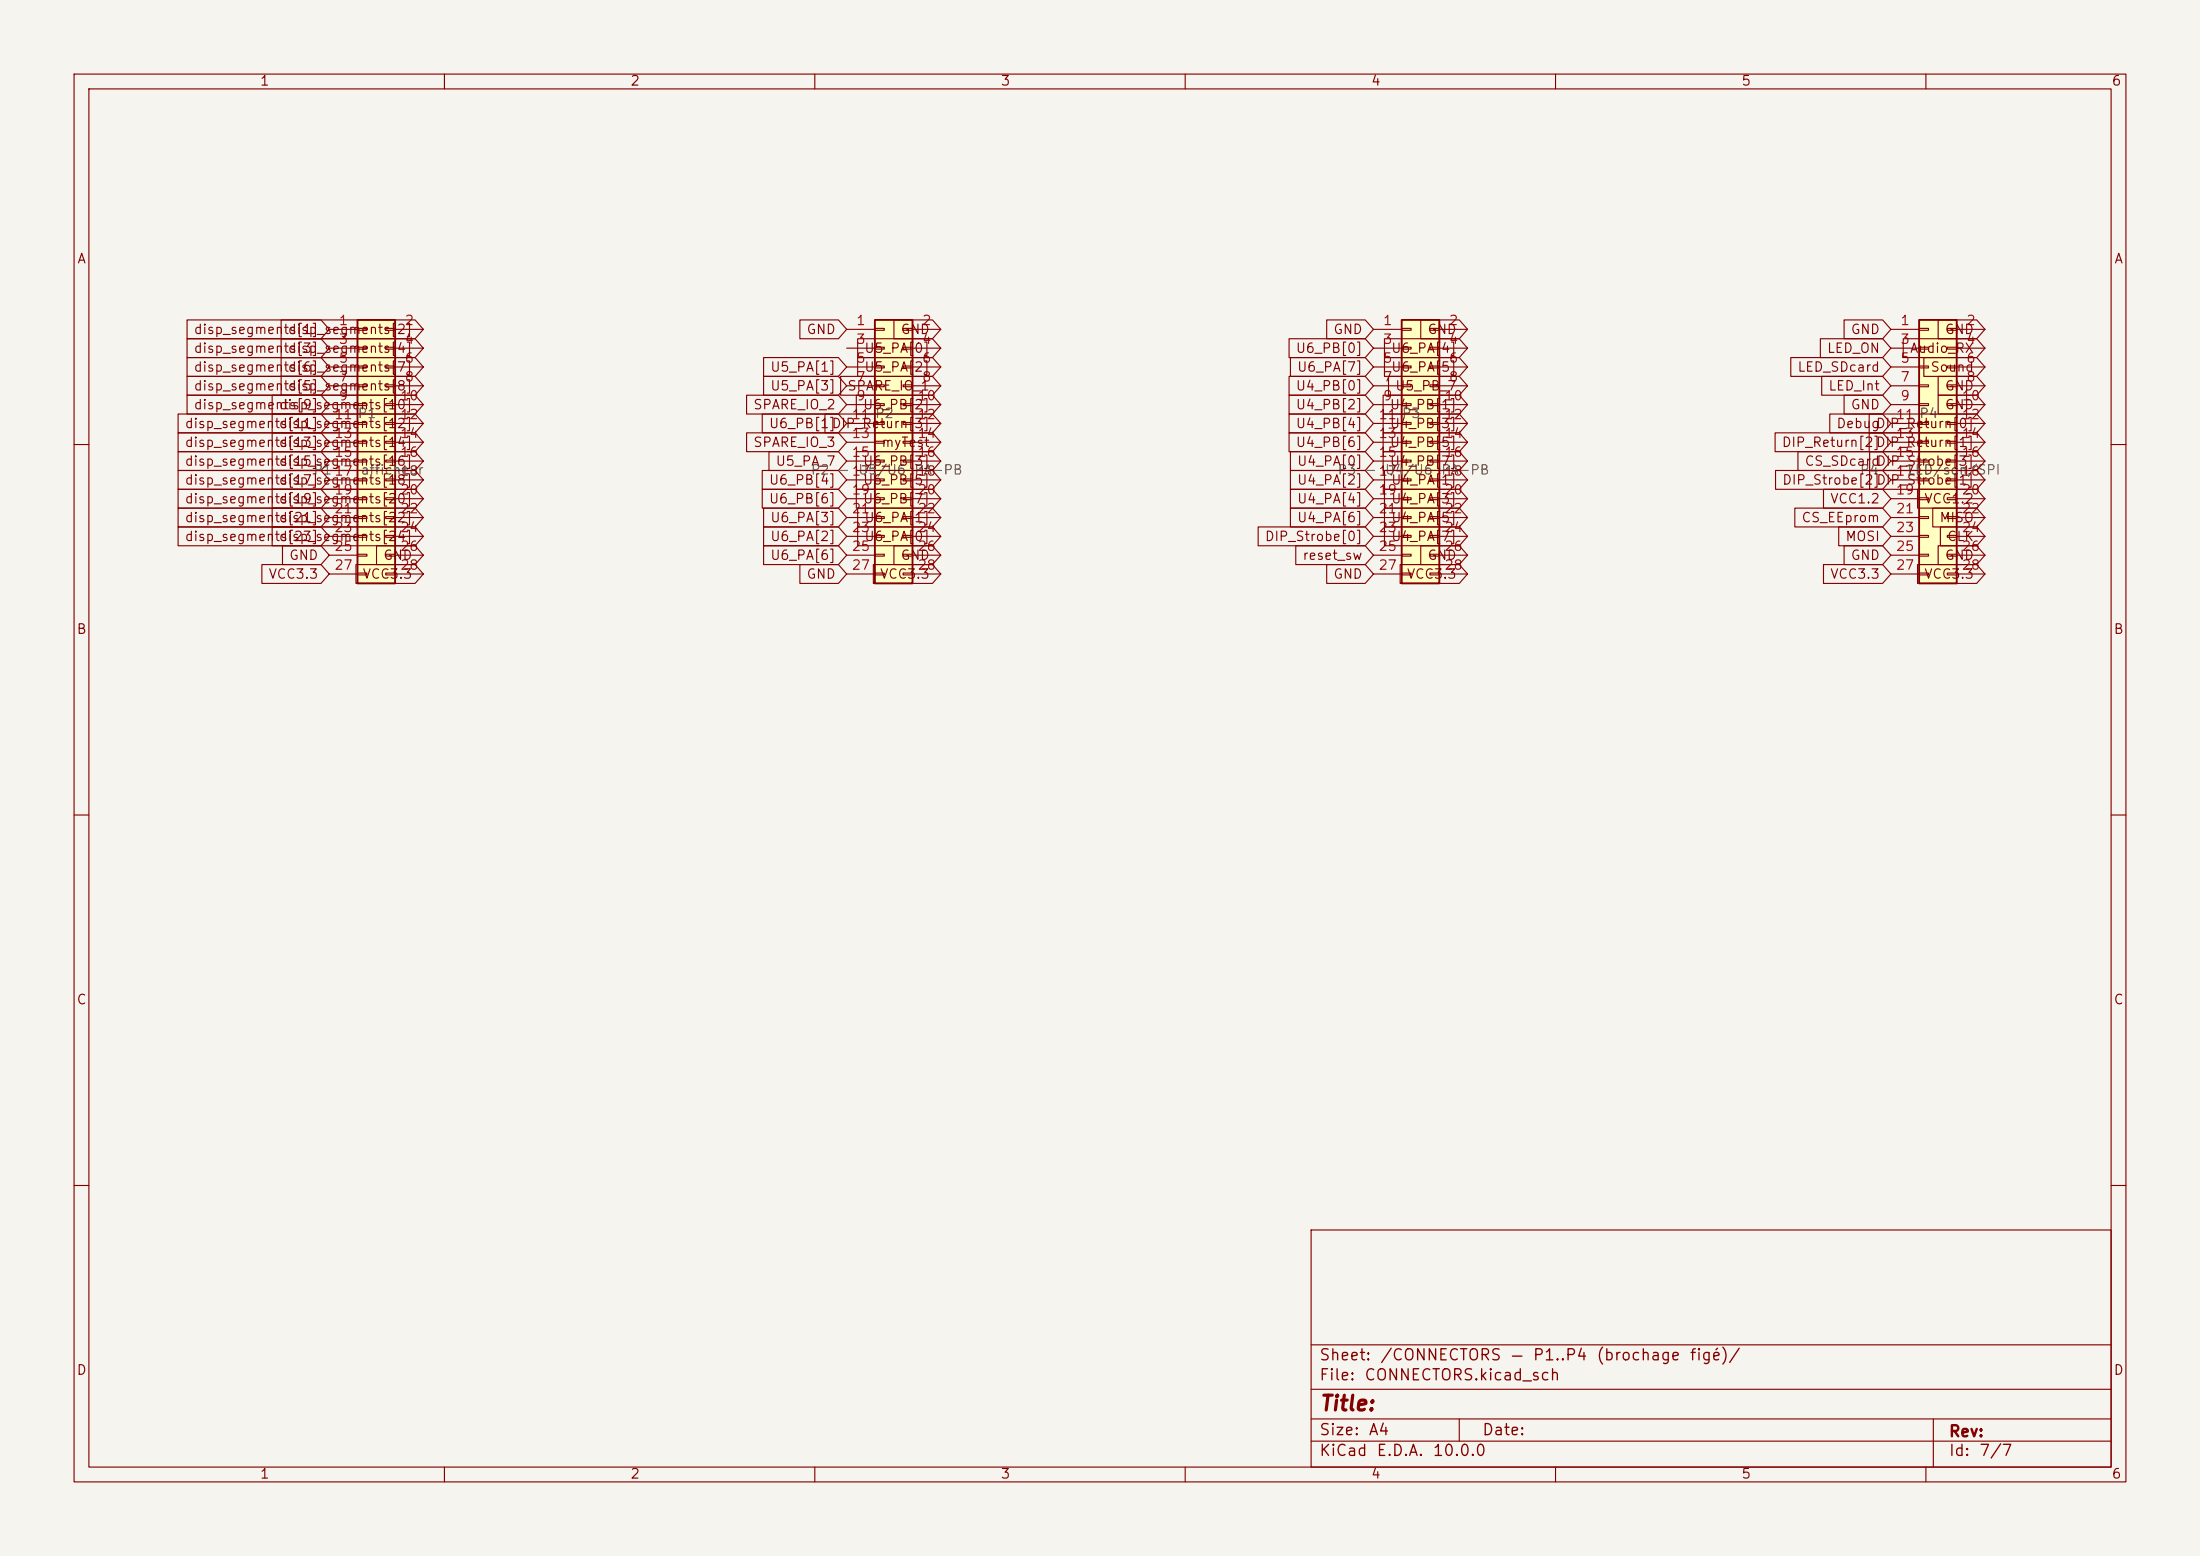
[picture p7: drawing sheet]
<svg xmlns="http://www.w3.org/2000/svg" width="297mm" height="210mm" viewBox="0 0 297 210" stroke-linecap="round" stroke-linejoin="round" font-family="sans-serif">
<path d="M0 0h297v210h-297z" fill="#f5f4ef" stroke="#f5f4ef" stroke-width=".14"/>
<g fill="none" stroke="#840000" stroke-width=".15">
<path d="M10 10h277v190h-277zM12 12h273v186h-273zM60 10v2M110 10v2M160 10v2M210 10v2M260 10v2M10 60h2M285 60h2M10 110h2M285 110h2M10 160h2"/>
<path d="M177 166h108v32h-108zM285 160h2M60 198v2M110 198v2M160 198v2M177 194.5h108M177 191.5h108M177 187.5h108M177 181.5h108M197 191.5v3M210 198v2M260 198v2"/>
<path d="M261 191.5v6.5"/>
</g>
<path d="M189.2 43.2h5.1v35.5h-5.1z" fill="#ffffc2"/>
<path d="M189.2 43.2h5.1v35.5h-5.1z" fill="none" stroke="#840000" stroke-width=".25"/>
<g fill="none" stroke="#840000" stroke-width=".15">
<path d="M185.4 44.5h3.8M185.4 47h3.8M185.4 49.5h3.8M185.4 52.1h3.8M185.4 54.6h3.8M185.4 57.2h3.8M185.4 59.7h3.8M189.2 44.3h1.3v.3h-1.3zM189.2 46.9h1.3v.2h-1.3zM189.2 49.4h1.3v.3h-1.3zM189.2 51.9h1.3v.3h-1.3zM189.2 54.5h1.3v.2h-1.3z"/>
<path d="M189.2 57h1.3v.3h-1.3zM189.2 59.6h1.3v.2h-1.3zM193 44.3h1.3v.3h-1.3zM193 46.9h1.3v.2h-1.3zM193 49.4h1.3v.3h-1.3zM193 51.9h1.3v.3h-1.3zM193 54.5h1.3v.2h-1.3zM193 57h1.3v.3h-1.3zM193 59.6h1.3v.2h-1.3zM194.3 44.5h3.8M194.3 47h3.8M194.3 49.5h3.8"/>
<path d="M194.3 52.1h3.8M194.3 54.6h3.8M194.3 57.2h3.8M194.3 59.7h3.8M185.4 62.2h3.8M185.4 64.8h3.8M185.4 67.3h3.8M185.4 69.9h3.8M185.4 72.4h3.8M185.4 74.9h3.8M185.4 77.5h3.8M189.2 62.1h1.3v.3h-1.3z"/>
<path d="M189.2 64.6h1.3v.3h-1.3zM189.2 67.2h1.3v.2h-1.3zM189.2 69.7h1.3v.3h-1.3zM189.2 72.3h1.3v.2h-1.3zM189.2 74.8h1.3v.3h-1.3zM189.2 77.3h1.3v.3h-1.3zM193 62.1h1.3v.3h-1.3zM193 64.6h1.3v.3h-1.3zM193 67.2h1.3v.2h-1.3zM193 69.7h1.3v.3h-1.3zM193 72.3h1.3v.2h-1.3zM193 74.8h1.3v.3h-1.3z"/>
<path d="M193 77.3h1.3v.3h-1.3zM194.3 62.2h3.8M194.3 64.8h3.8M194.3 67.3h3.8M194.3 69.9h3.8M194.3 72.4h3.8M194.3 74.9h3.8M194.3 77.5h3.8"/>
</g>
<path d="M259.1 43.2h5.1v35.5h-5.1z" fill="#ffffc2"/>
<path d="M259.1 43.2h5.1v35.5h-5.1z" fill="none" stroke="#840000" stroke-width=".25"/>
<g fill="none" stroke="#840000" stroke-width=".15">
<path d="M255.3 44.5h3.8M255.3 47h3.8M255.3 49.5h3.8M255.3 52.1h3.8M255.3 54.6h3.8M255.3 57.2h3.8M255.3 59.7h3.8M259.1 44.3h1.2v.3h-1.2zM259.1 46.9h1.2v.2h-1.2zM259.1 49.4h1.2v.3h-1.2zM259.1 51.9h1.2v.3h-1.2zM259.1 54.5h1.2v.2h-1.2z"/>
<path d="M259.1 57h1.2v.3h-1.2zM259.1 59.6h1.2v.2h-1.2zM262.9 44.3h1.3v.3h-1.3zM262.9 46.9h1.3v.2h-1.3zM262.9 49.4h1.3v.3h-1.3zM262.9 51.9h1.3v.3h-1.3zM262.9 54.5h1.3v.2h-1.3zM262.9 57h1.3v.3h-1.3zM262.9 59.6h1.3v.2h-1.3zM264.2 44.5h3.8M264.2 47h3.8M264.2 49.5h3.8"/>
<path d="M264.2 52.1h3.8M264.2 54.6h3.8M264.2 57.2h3.8M264.2 59.7h3.8M255.3 62.2h3.8M255.3 64.8h3.8M255.3 67.3h3.8M255.3 69.9h3.8M255.3 72.4h3.8M255.3 74.9h3.8M255.3 77.5h3.8M259.1 62.1h1.2v.3h-1.2z"/>
<path d="M259.1 64.6h1.2v.3h-1.2zM259.1 67.2h1.2v.2h-1.2zM259.1 69.7h1.2v.3h-1.2zM259.1 72.3h1.2v.2h-1.2zM259.1 74.8h1.2v.3h-1.2zM259.1 77.3h1.2v.3h-1.2zM262.9 62.1h1.3v.3h-1.3zM262.9 64.6h1.3v.3h-1.3zM262.9 67.2h1.3v.2h-1.3zM262.9 69.7h1.3v.3h-1.3zM262.9 72.3h1.3v.2h-1.3zM262.9 74.8h1.3v.3h-1.3z"/>
<path d="M262.9 77.3h1.3v.3h-1.3zM264.2 62.2h3.8M264.2 64.8h3.8M264.2 67.3h3.8M264.2 69.9h3.8M264.2 72.4h3.8M264.2 74.9h3.8M264.2 77.5h3.8"/>
</g>
<path d="M48.3 43.2h5v35.5h-5z" fill="#ffffc2"/>
<path d="M48.3 43.2h5v35.5h-5z" fill="none" stroke="#840000" stroke-width=".25"/>
<g fill="none" stroke="#840000" stroke-width=".15">
<path d="M44.4 44.5h3.9M44.4 47h3.9M44.4 49.5h3.9M44.4 52.1h3.9M44.4 54.6h3.9M44.4 57.2h3.9M44.4 59.7h3.9M48.3 44.3h1.2v.3h-1.2zM48.3 46.9h1.2v.2h-1.2zM48.3 49.4h1.2v.3h-1.2zM48.3 51.9h1.2v.3h-1.2zM48.3 54.5h1.2v.2h-1.2z"/>
<path d="M48.3 57h1.2v.3h-1.2zM48.3 59.6h1.2v.2h-1.2zM52.1 44.3h1.2v.3h-1.2zM52.1 46.9h1.2v.2h-1.2zM52.1 49.4h1.2v.3h-1.2zM52.1 51.9h1.2v.3h-1.2zM52.1 54.5h1.2v.2h-1.2zM52.1 57h1.2v.3h-1.2zM52.1 59.6h1.2v.2h-1.2zM53.3 44.5h3.8M53.3 47h3.8M53.3 49.5h3.8"/>
<path d="M53.3 52.1h3.8M53.3 54.6h3.8M53.3 57.2h3.8M53.3 59.7h3.8M44.4 62.2h3.9M44.4 64.8h3.9M44.4 67.3h3.9M44.4 69.9h3.9M44.4 72.4h3.9M44.4 74.9h3.9M44.4 77.5h3.9M48.3 62.1h1.2v.3h-1.2z"/>
<path d="M48.3 64.6h1.2v.3h-1.2zM48.3 67.2h1.2v.2h-1.2zM48.3 69.7h1.2v.3h-1.2zM48.3 72.3h1.2v.2h-1.2zM48.3 74.8h1.2v.3h-1.2zM48.3 77.3h1.2v.3h-1.2zM52.1 62.1h1.2v.3h-1.2zM52.1 64.6h1.2v.3h-1.2zM52.1 67.2h1.2v.2h-1.2zM52.1 69.7h1.2v.3h-1.2zM52.1 72.3h1.2v.2h-1.2zM52.1 74.8h1.2v.3h-1.2z"/>
<path d="M52.1 77.3h1.2v.3h-1.2zM53.3 62.2h3.8M53.3 64.8h3.8M53.3 67.3h3.8M53.3 69.9h3.8M53.3 72.4h3.8M53.3 74.9h3.8M53.3 77.5h3.8"/>
</g>
<path d="M118.1 43.2h5.1v35.5h-5.1z" fill="#ffffc2"/>
<path d="M118.1 43.2h5.1v35.5h-5.1z" fill="none" stroke="#840000" stroke-width=".25"/>
<g fill="none" stroke="#840000" stroke-width=".15">
<path d="M24 58.4h19.3l1.1 1.3-1.1 1.3h-19.3zM24 55.9h19.3l1.1 1.3-1.1 1.2h-19.3zM25.3 50.8h18l1.1 1.3-1.1 1.2h-18zM25.3 45.7h18l1.1 1.3-1.1 1.3h-18zM25.3 53.3h18l1.1 1.3-1.1 1.3h-18zM25.3 48.3h18l1.1 1.2-1.1 1.3h-18zM25.3 43.2h18l1.1 1.3-1.1 1.2h-18zM36.7 58.4h19.3l1.1 1.3-1.1 1.3h-19.3zM36.7 53.3h19.3l1.1 1.3-1.1 1.3h-19.3zM36.7 55.9h19.3l1.1 1.3-1.1 1.2h-19.3zM38 50.8h18l1.1 1.3-1.1 1.2h-18zM38 45.7h18l1.1 1.3-1.1 1.3h-18z"/>
<path d="M38 48.3h18l1.1 1.2-1.1 1.3h-18zM38 43.2h18l1.1 1.3-1.1 1.2h-18zM100.8 53.3h12.4l1.1 1.3-1.1 1.3h-12.4zM100.8 58.4h12.4l1.1 1.3-1.1 1.3h-12.4zM102.9 55.9h10.3l1.1 1.3-1.1 1.2h-10.3zM103.1 50.8h10.1l1.1 1.3-1.1 1.2h-10.1zM103.1 48.3h10.1l1.1 1.2-1.1 1.3h-10.1zM108 43.2h5.2l1.1 1.3-1.1 1.2h-5.2zM111.4 55.9h14.5l1.1 1.3-1.1 1.2h-14.5zM113.5 50.8h12.4l1.1 1.3-1.1 1.2h-12.4zM114.3 44.5h3.8M114.3 47h3.8"/>
<path d="M114.3 49.5h3.8M114.3 52.1h3.8M114.3 54.6h3.8M114.3 57.2h3.8M114.3 59.7h3.8M115.6 53.3h10.3l1.1 1.3-1.1 1.3h-10.3zM115.8 48.3h10.1l1.1 1.2-1.1 1.3h-10.1zM115.8 45.7h10.1l1.1 1.3-1.1 1.3h-10.1zM118.1 58.4h7.8l1.1 1.3-1.1 1.3h-7.8zM118.1 44.3h1.3v.3h-1.3zM118.1 46.9h1.3v.2h-1.3zM118.1 49.4h1.3v.3h-1.3z"/>
<path d="M118.1 51.9h1.3v.3h-1.3zM118.1 54.5h1.3v.2h-1.3zM118.1 57h1.3v.3h-1.3zM118.1 59.6h1.3v.2h-1.3zM120.7 43.2h5.2l1.1 1.3-1.1 1.2h-5.2zM121.9 44.3h1.3v.3h-1.3zM121.9 46.9h1.3v.2h-1.3zM121.9 49.4h1.3v.3h-1.3zM121.9 51.9h1.3v.3h-1.3zM121.9 54.5h1.3v.2h-1.3zM121.9 57h1.3v.3h-1.3zM121.9 59.6h1.3v.2h-1.3z"/>
<path d="M123.2 44.5h3.8M123.2 47h3.8M123.2 49.5h3.8M123.2 52.1h3.8M123.2 54.6h3.8M123.2 57.2h3.8M123.2 59.7h3.8M174 58.4h10.3l1.1 1.3-1.1 1.3h-10.3zM174 50.8h10.3l1.1 1.3-1.1 1.2h-10.3zM174 45.7h10.3l1.1 1.3-1.1 1.3h-10.3zM174 55.9h10.3l1.1 1.3-1.1 1.2h-10.3zM174 53.3h10.3l1.1 1.3-1.1 1.3h-10.3z"/>
<path d="M174.2 48.3h10.1l1.1 1.2-1.1 1.3h-10.1zM179.1 43.2h5.2l1.1 1.3-1.1 1.2h-5.2zM186.7 58.4h10.3l1.1 1.3-1.1 1.3h-10.3zM186.7 55.9h10.3l1.1 1.3-1.1 1.2h-10.3zM186.7 53.3h10.3l1.1 1.3-1.1 1.3h-10.3zM186.9 48.3h10.1l1.1 1.2-1.1 1.3h-10.1zM186.9 45.7h10.1l1.1 1.3-1.1 1.3h-10.1zM187.4 50.8h9.6l1.1 1.3-1.1 1.2h-9.6zM191.8 43.2h5.2l1.1 1.3-1.1 1.2h-5.2zM239.6 58.4h14.6l1.1 1.3-1.1 1.3h-14.6zM241.8 48.3h12.4l1.1 1.2-1.1 1.3h-12.4zM245.7 45.7h8.5l1.1 1.3-1.1 1.3h-8.5z"/>
<path d="M245.9 50.8h8.3l1.1 1.3-1.1 1.2h-8.3zM247 55.9h7.2l1.1 1.3-1.1 1.2h-7.2zM249 53.3h5.2l1.1 1.3-1.1 1.3h-5.2zM249 43.2h5.2l1.1 1.3-1.1 1.2h-5.2zM252.3 58.4h14.6l1.1 1.3-1.1 1.3h-14.6zM252.3 55.9h14.6l1.1 1.3-1.1 1.2h-14.6zM256.9 45.7h10l1.1 1.3-1.1 1.3h-10zM259.7 48.3h7.2l1.1 1.2-1.1 1.3h-7.2zM261.7 50.8h5.2l1.1 1.3-1.1 1.2h-5.2zM261.7 53.3h5.2l1.1 1.3-1.1 1.3h-5.2zM261.7 43.2h5.2l1.1 1.3-1.1 1.2h-5.2zM24 68.6h19.3l1.1 1.3-1.1 1.2h-19.3z"/>
<path d="M24 61h19.3l1.1 1.2-1.1 1.3h-19.3zM24 71.1h19.3l1.1 1.3-1.1 1.3h-19.3zM24 66h19.3l1.1 1.3-1.1 1.3h-19.3zM24 63.5h19.3l1.1 1.3-1.1 1.2h-19.3zM35.4 76.2h7.9l1.1 1.3-1.1 1.2h-7.9zM36.7 71.1h19.3l1.1 1.3-1.1 1.3h-19.3zM36.7 68.6h19.3l1.1 1.3-1.1 1.2h-19.3zM36.7 61h19.3l1.1 1.2-1.1 1.3h-19.3zM36.7 63.5h19.3l1.1 1.3-1.1 1.2h-19.3zM36.7 66h19.3l1.1 1.3-1.1 1.3h-19.3zM38.1 73.7h5.2l1.1 1.2-1.1 1.3h-5.2zM48.1 76.2h7.9l1.1 1.3-1.1 1.2h-7.9z"/>
<path d="M50.8 73.7h5.2l1.1 1.2-1.1 1.3h-5.2zM102.9 63.5h10.3l1.1 1.3-1.1 1.2h-10.3zM102.9 66h10.3l1.1 1.3-1.1 1.3h-10.3zM103.1 68.6h10.1l1.1 1.3-1.1 1.2h-10.1zM103.1 71.1h10.1l1.1 1.3-1.1 1.3h-10.1zM103.1 73.7h10.1l1.1 1.2-1.1 1.3h-10.1zM103.8 61h9.4l1.1 1.2-1.1 1.3h-9.4zM108 76.2h5.2l1.1 1.3-1.1 1.2h-5.2zM114.3 62.2h3.8M114.3 64.8h3.8M114.3 67.3h3.8M114.3 69.9h3.8"/>
<path d="M114.3 72.4h3.8M114.3 74.9h3.8M114.3 77.5h3.8M115.6 66h10.3l1.1 1.3-1.1 1.3h-10.3zM115.6 61h10.3l1.1 1.2-1.1 1.3h-10.3zM115.6 63.5h10.3l1.1 1.3-1.1 1.2h-10.3zM115.8 68.6h10.1l1.1 1.3-1.1 1.2h-10.1zM115.8 71.1h10.1l1.1 1.3-1.1 1.3h-10.1zM117.9 76.2h8l1.1 1.3-1.1 1.2h-8zM118.1 62.1h1.3v.3h-1.3zM118.1 64.6h1.3v.3h-1.3zM118.1 67.2h1.3v.2h-1.3z"/>
<path d="M118.1 69.7h1.3v.3h-1.3zM118.1 72.3h1.3v.2h-1.3zM118.1 74.8h1.3v.3h-1.3zM118.1 77.3h1.3v.3h-1.3zM120.7 73.7h5.2l1.1 1.2-1.1 1.3h-5.2zM121.9 62.1h1.3v.3h-1.3zM121.9 64.6h1.3v.3h-1.3zM121.9 67.2h1.3v.2h-1.3zM121.9 69.7h1.3v.3h-1.3zM121.9 72.3h1.3v.2h-1.3zM121.9 74.8h1.3v.3h-1.3zM121.9 77.3h1.3v.3h-1.3z"/>
<path d="M123.2 62.2h3.8M123.2 64.8h3.8M123.2 67.3h3.8M123.2 69.9h3.8M123.2 72.4h3.8M123.2 74.9h3.8M123.2 77.5h3.8M169.9 71.1h14.4l1.1 1.3-1.1 1.3h-14.4zM174.2 68.6h10.1l1.1 1.3-1.1 1.2h-10.1zM174.2 66h10.1l1.1 1.3-1.1 1.3h-10.1zM174.2 63.5h10.1l1.1 1.3-1.1 1.2h-10.1zM174.2 61h10.1l1.1 1.2-1.1 1.3h-10.1z"/>
<path d="M174.9 73.7h9.4l1.1 1.2-1.1 1.3h-9.4zM179.1 76.2h5.2l1.1 1.3-1.1 1.2h-5.2zM186.7 61h10.3l1.1 1.2-1.1 1.3h-10.3zM186.9 68.6h10.1l1.1 1.3-1.1 1.2h-10.1zM186.9 63.5h10.1l1.1 1.3-1.1 1.2h-10.1zM186.9 66h10.1l1.1 1.3-1.1 1.3h-10.1zM186.9 71.1h10.1l1.1 1.3-1.1 1.3h-10.1zM189 76.2h8l1.1 1.3-1.1 1.2h-8zM191.8 73.7h5.2l1.1 1.2-1.1 1.3h-5.2zM239.7 63.5h14.5l1.1 1.3-1.1 1.2h-14.5zM242.3 68.6h11.9l1.1 1.3-1.1 1.2h-11.9zM242.7 61h11.5l1.1 1.2-1.1 1.3h-11.5z"/>
<path d="M246.2 76.2h8l1.1 1.3-1.1 1.2h-8zM246.2 66h8l1.1 1.3-1.1 1.3h-8zM248.2 71.1h6l1.1 1.3-1.1 1.3h-6zM249 73.7h5.2l1.1 1.2-1.1 1.3h-5.2zM252.4 61h14.5l1.1 1.2-1.1 1.3h-14.5zM252.4 63.5h14.5l1.1 1.3-1.1 1.2h-14.5zM258.9 76.2h8l1.1 1.3-1.1 1.2h-8zM258.9 66h8l1.1 1.3-1.1 1.3h-8zM260.9 68.6h6l1.1 1.3-1.1 1.2h-6zM261.7 73.7h5.2l1.1 1.2-1.1 1.3h-5.2zM262 71.1h4.9l1.1 1.3-1.1 1.3h-4.9z"/>
</g>
<text font-size="2" fill="#840000" x="178" y="190.9">Title:</text>
<g font-size="1.5" fill="#840000">
<text x="178" y="184">Sheet:</text>
<text x="186.2" y="184">/CONNECTORS</text>
<text x="203.8" y="184">—</text>
<text x="206.8" y="184">P1..P4</text>
<text x="215.4" y="184">(brochage</text>
<text x="228" y="184">figé)/</text>
<text x="178" y="186.7">File:</text>
<text x="184.1" y="186.7">CONNECTORS.kicad_sch</text>
<text x="178" y="196.9">KiCad</text>
<text x="178" y="194.1">Size:</text>
<text x="184.7" y="194.1">A4</text>
<text x="185.7" y="196.9">E.D.A.</text>
<text x="193.3" y="196.9">10.0.0</text>
<text x="200" y="194.1">Date:</text>
<text x="263" y="194.3">Rev:</text>
<text x="263" y="196.9">Id:</text>
<text x="267.1" y="196.9">7/7</text>
</g>
<g font-size="1.3" fill="#840000">
<text x="35" y="11.9">1</text>
<text x="85" y="11.9">2</text>
<text x="135" y="11.9">3</text>
<text x="185" y="11.9">4</text>
<text x="235" y="11.9">5</text>
<text x="285" y="11.9">6</text>
<text x="10.3" y="35.9">A</text>
<text x="285.3" y="35.9">A</text>
<text x="26.1" y="47.9">disp_segments[3]</text>
<text x="26.1" y="45.4">disp_segments[1]</text>
<text x="38.8" y="47.9">disp_segments[4]</text>
<text x="38.8" y="45.4">disp_segments[2]</text>
<text x="108.8" y="45.4">GND</text>
<text x="116.6" y="47.9">U5_PA[0]</text>
<text x="121.5" y="45.4">GND</text>
<text x="174.8" y="47.9">U6_PB[0]</text>
<text x="179.9" y="45.4">GND</text>
<text x="187.7" y="47.9">U6_PA[4]</text>
<text x="192.6" y="45.4">GND</text>
<text x="246.6" y="47.9">LED_ON</text>
<text x="249.8" y="45.4">GND</text>
<text x="257.8" y="47.9">Audio_RX</text>
<text x="262.5" y="45.4">GND</text>
<text x="26.1" y="53">disp_segments[5]</text>
<text x="26.1" y="50.5">disp_segments[6]</text>
<text x="38.8" y="53">disp_segments[8]</text>
<text x="38.8" y="50.5">disp_segments[7]</text>
<text x="103.9" y="53">U5_PA[3]</text>
<text x="103.9" y="50.5">U5_PA[1]</text>
<text x="114.3" y="53">SPARE_IO_1</text>
<text x="116.6" y="50.5">U5_PA[2]</text>
<text x="174.8" y="53">U4_PB[0]</text>
<text x="175" y="50.5">U6_PA[7]</text>
<text x="187.7" y="50.5">U6_PA[5]</text>
<text x="188.3" y="53">U5_PB_7</text>
<text x="242.6" y="50.5">LED_SDcard</text>
<text x="246.7" y="53">LED_Int</text>
<text x="260.5" y="50.5">Sound</text>
<text x="262.5" y="53">GND</text>
<text x="24.9" y="58.1">disp_segments[11]</text>
<text x="26.1" y="55.6">disp_segments[9]</text>
<text x="37.6" y="55.6">disp_segments[10]</text>
<text x="37.6" y="58.1">disp_segments[12]</text>
<text x="101.6" y="55.6">SPARE_IO_2</text>
<text x="103.7" y="58.1">U6_PB[1]DIP_Return[3]</text>
<text x="116.4" y="55.6">U6_PB[2]</text>
<text x="174.8" y="58.1">U4_PB[4]</text>
<text x="174.8" y="55.6">U4_PB[2]</text>
<text x="187.5" y="58.1">U4_PB[3]</text>
<text x="187.5" y="55.6">U4_PB[1]</text>
<text x="247.8" y="58.1">DebugDIP_Return[0]</text>
<text x="249.8" y="55.6">GND</text>
<text x="262.5" y="55.6">GND</text>
<text x="24.9" y="60.6">disp_segments[13]</text>
<text x="24.9" y="63.2">disp_segments[15]</text>
<text x="24.9" y="65.7">disp_segments[17]</text>
<text x="37.6" y="63.2">disp_segments[16]</text>
<text x="37.6" y="60.6">disp_segments[14]</text>
<text x="37.6" y="65.7">disp_segments[18]</text>
<text x="101.6" y="60.6">SPARE_IO_3</text>
<text x="103.7" y="65.7">U6_PB[4]</text>
<text x="104.6" y="63.2">U5_PA_7</text>
<text x="116.4" y="63.2">U6_PB[3]</text>
<text x="116.4" y="65.7">U6_PB[5]</text>
<text x="118.9" y="60.6">myTest</text>
<text x="174.8" y="60.6">U4_PB[6]</text>
<text x="175" y="65.7">U4_PA[2]</text>
<text x="175" y="63.2">U4_PA[0]</text>
<text x="187.5" y="60.6">U4_PB[5]</text>
<text x="187.5" y="63.2">U4_PB[7]</text>
<text x="187.7" y="65.7">U4_PA[1]</text>
<text x="240.5" y="60.6">DIP_Return[2]DIP_Return[1]</text>
<text x="240.5" y="65.7">DIP_Strobe[2]DIP_Strobe[1]</text>
<text x="243.5" y="63.2">CS_SDcardDIP_Strobe[3]</text>
<text x="24.9" y="70.8">disp_segments[21]</text>
<text x="24.9" y="68.3">disp_segments[19]</text>
<text x="37.6" y="70.8">disp_segments[22]</text>
<text x="37.6" y="68.3">disp_segments[20]</text>
<text x="103.7" y="68.3">U6_PB[6]</text>
<text x="103.9" y="70.8">U6_PA[3]</text>
<text x="116.4" y="68.3">U6_PB[7]</text>
<text x="116.6" y="70.8">U6_PA[1]</text>
<text x="175" y="70.8">U4_PA[6]</text>
<text x="175" y="68.3">U4_PA[4]</text>
<text x="187.7" y="70.8">U4_PA[5]</text>
<text x="187.7" y="68.3">U4_PA[3]</text>
<text x="243.1" y="70.8">CS_EEprom</text>
<text x="247" y="68.3">VCC1.2</text>
<text x="259.7" y="68.3">VCC1.2</text>
<text x="261.7" y="70.8">MISO</text>
<text x="24.9" y="73.3">disp_segments[23]</text>
<text x="37.6" y="73.3">disp_segments[24]</text>
<text x="38.9" y="75.9">GND</text>
<text x="51.6" y="75.9">GND</text>
<text x="103.9" y="73.3">U6_PA[2]</text>
<text x="103.9" y="75.9">U6_PA[6]</text>
<text x="116.6" y="73.3">U6_PA[0]</text>
<text x="121.5" y="75.9">GND</text>
<text x="170.7" y="73.3">DIP_Strobe[0]</text>
<text x="175.7" y="75.9">reset_sw</text>
<text x="187.7" y="73.3">U4_PA[7]</text>
<text x="192.6" y="75.9">GND</text>
<text x="249" y="73.3">MOSI</text>
<text x="249.8" y="75.9">GND</text>
<text x="262.5" y="75.9">GND</text>
<text x="262.8" y="73.3">CLK</text>
<text x="36.2" y="78.4">VCC3.3</text>
<text x="48.9" y="78.4">VCC3.3</text>
<text x="108.8" y="78.4">GND</text>
<text x="118.7" y="78.4">VCC3.3</text>
<text x="179.9" y="78.4">GND</text>
<text x="189.8" y="78.4">VCC3.3</text>
<text x="247" y="78.4">VCC3.3</text>
<text x="259.7" y="78.4">VCC3.3</text>
<text x="10.3" y="85.9">B</text>
<text x="285.3" y="85.9">B</text>
<text x="10.3" y="135.9">C</text>
<text x="285.3" y="135.9">C</text>
<text x="10.3" y="185.9">D</text>
<text x="285.3" y="185.9">D</text>
<text x="35" y="199.9">1</text>
<text x="85" y="199.9">2</text>
<text x="135" y="199.9">3</text>
<text x="185" y="199.9">4</text>
<text x="235" y="199.9">5</text>
<text x="285" y="199.9">6</text>
</g>
<g font-size="1.3" fill="#a90000">
<text x="45.6" y="44.2">1</text>
<text x="45.6" y="46.7">3</text>
<text x="54.5" y="44.2">2</text>
<text x="54.5" y="46.7">4</text>
<text x="115.5" y="44.2">1</text>
<text x="115.5" y="46.7">3</text>
<text x="124.4" y="44.2">2</text>
<text x="124.4" y="46.7">4</text>
<text x="186.6" y="44.2">1</text>
<text x="186.6" y="46.7">3</text>
<text x="195.5" y="44.2">2</text>
<text x="195.5" y="46.7">4</text>
<text x="256.5" y="44.2">1</text>
<text x="256.5" y="46.7">3</text>
<text x="265.4" y="44.2">2</text>
<text x="265.4" y="46.7">4</text>
<text x="45.6" y="49.3">5</text>
<text x="45.6" y="51.8">7</text>
<text x="54.5" y="49.3">6</text>
<text x="54.5" y="51.8">8</text>
<text x="115.5" y="49.3">5</text>
<text x="115.5" y="51.8">7</text>
<text x="124.4" y="49.3">6</text>
<text x="124.4" y="51.8">8</text>
<text x="186.6" y="49.3">5</text>
<text x="186.6" y="51.8">7</text>
<text x="195.5" y="49.3">6</text>
<text x="195.5" y="51.8">8</text>
<text x="256.5" y="49.3">5</text>
<text x="256.5" y="51.8">7</text>
<text x="265.4" y="49.3">6</text>
<text x="265.4" y="51.8">8</text>
<text x="45" y="56.9">11 P1</text>
<text x="45" y="59.4">13</text>
<text x="45.6" y="54.4">9</text>
<text x="53.9" y="54.4">10</text>
<text x="53.9" y="56.9">12</text>
<text x="53.9" y="59.4">14</text>
<text x="114.9" y="56.9">11 P2</text>
<text x="114.9" y="59.4">13</text>
<text x="115.5" y="54.4">9</text>
<text x="123.8" y="54.4">10</text>
<text x="123.8" y="56.9">12</text>
<text x="123.8" y="59.4">14</text>
<text x="186" y="56.9">11 P3</text>
<text x="186" y="59.4">13</text>
<text x="186.6" y="54.4">9</text>
<text x="194.9" y="54.4">10</text>
<text x="194.9" y="56.9">12</text>
<text x="194.9" y="59.4">14</text>
<text x="255.9" y="56.9">11 P4</text>
<text x="255.9" y="59.4">13</text>
<text x="256.5" y="54.4">9</text>
<text x="264.8" y="54.4">10</text>
<text x="264.8" y="56.9">12</text>
<text x="264.8" y="59.4">14</text>
<text x="45" y="62">15</text>
<text x="53.9" y="62">16</text>
<text x="53.9" y="64.5">18</text>
<text x="114.9" y="62">15</text>
<text x="123.8" y="62">16</text>
<text x="123.8" y="64.5">18</text>
<text x="186" y="62">15</text>
<text x="194.9" y="62">16</text>
<text x="194.9" y="64.5">18</text>
<text x="255.9" y="62">15</text>
<text x="264.8" y="62">16</text>
<text x="264.8" y="64.5">18</text>
<text x="45" y="67.1">19</text>
<text x="45" y="69.6">21</text>
<text x="53.9" y="67.1">20</text>
<text x="53.9" y="69.6">22</text>
<text x="114.9" y="67.1">19</text>
<text x="114.9" y="69.6">21</text>
<text x="123.8" y="67.1">20</text>
<text x="123.8" y="69.6">22</text>
<text x="186" y="67.1">19</text>
<text x="186" y="69.6">21</text>
<text x="194.9" y="67.1">20</text>
<text x="194.9" y="69.6">22</text>
<text x="255.9" y="67.1">19</text>
<text x="255.9" y="69.6">21</text>
<text x="264.8" y="67.1">20</text>
<text x="264.8" y="69.6">22</text>
<text x="45" y="72.1">23</text>
<text x="45" y="74.7">25</text>
<text x="45" y="77.2">27</text>
<text x="53.9" y="72.1">24</text>
<text x="53.9" y="74.7">26</text>
<text x="53.9" y="77.2">28</text>
<text x="114.9" y="72.1">23</text>
<text x="114.9" y="74.7">25</text>
<text x="114.9" y="77.2">27</text>
<text x="123.8" y="72.1">24</text>
<text x="123.8" y="74.7">26</text>
<text x="123.8" y="77.2">28</text>
<text x="186" y="72.1">23</text>
<text x="186" y="74.7">25</text>
<text x="186" y="77.2">27</text>
<text x="194.9" y="72.1">24</text>
<text x="194.9" y="74.7">26</text>
<text x="194.9" y="77.2">28</text>
<text x="255.9" y="72.1">23</text>
<text x="255.9" y="74.7">25</text>
<text x="255.9" y="77.2">27</text>
<text x="264.8" y="72.1">24</text>
<text x="264.8" y="74.7">26</text>
<text x="264.8" y="77.2">28</text>
</g>
<g font-size="1.3" fill="#006464">
<text x="42.2" y="64.4">P1 17</text>
<text x="45.9" y="64.4">-</text>
<text x="48.6" y="64.4">afficheur</text>
<text x="109.4" y="64.4">P2</text>
<text x="113" y="64.4">- 17</text>
<text x="115.8" y="64.4">U5/U6</text>
<text x="123.3" y="64.4">PA-PB</text>
<text x="180.5" y="64.4">P3</text>
<text x="184.1" y="64.4">- 17</text>
<text x="186.9" y="64.4">U4/U6</text>
<text x="194.5" y="64.4">PA-PB</text>
<text x="251" y="64.4">P4</text>
<text x="254.6" y="64.4">-17</text>
<text x="257.4" y="64.4">LED/son/SPI</text>
</g>
</svg>
